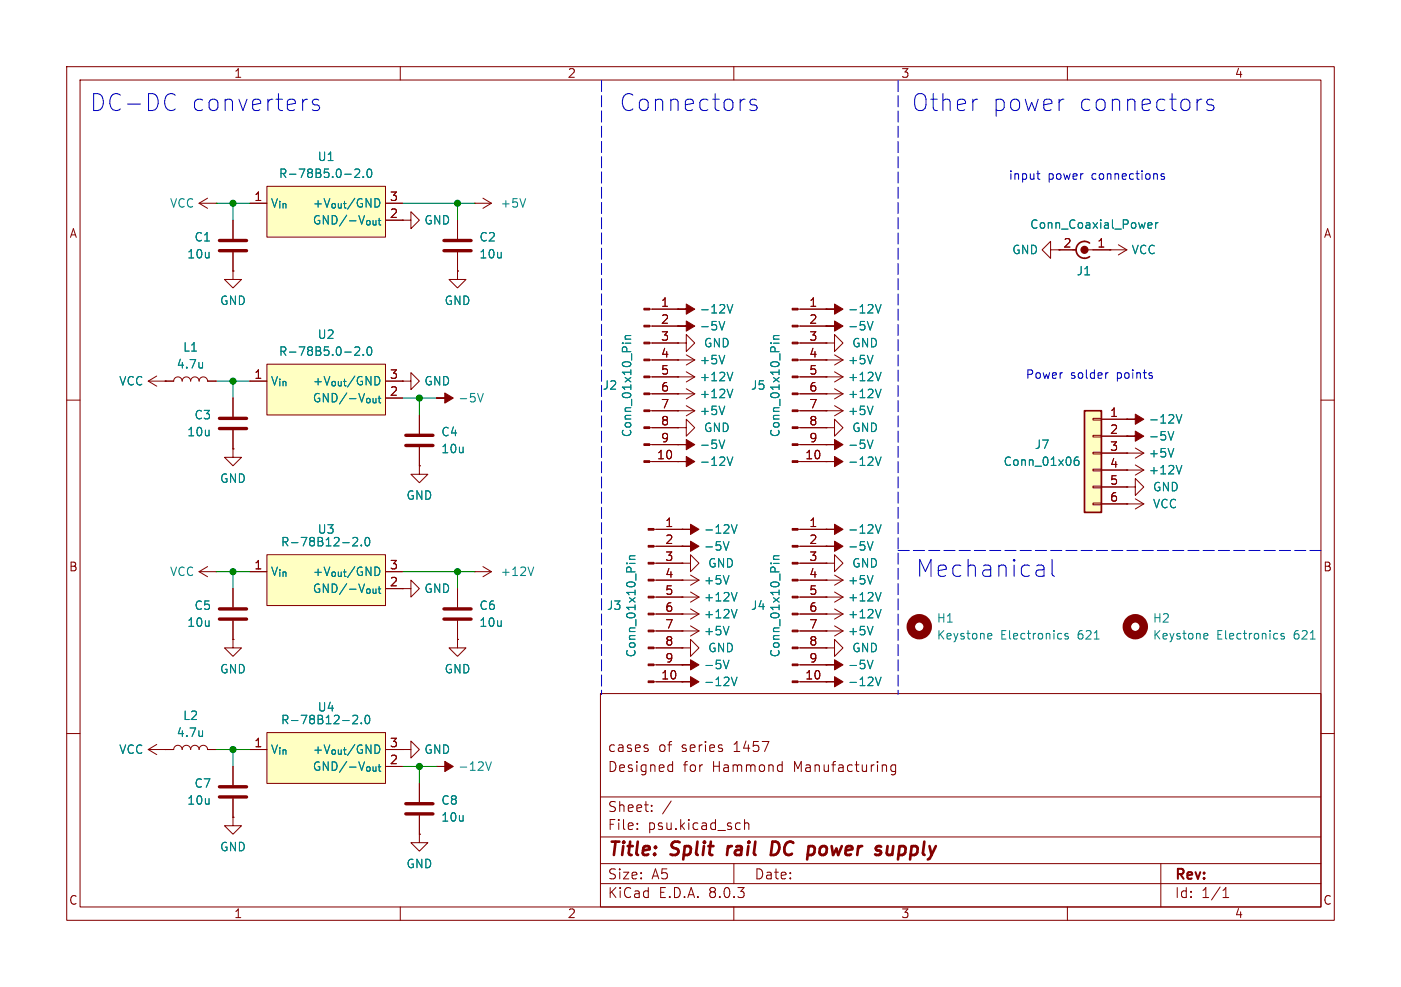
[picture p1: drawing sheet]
<svg xmlns="http://www.w3.org/2000/svg" width="210mm" height="148mm" viewBox="0 0 210 148" stroke-linecap="round" stroke-linejoin="round" font-family="sans-serif">
<g fill="none" stroke="#840000" stroke-width=".15">
<path d="M10 10h190v128h-190zM12 12h186v124h-186zM60 10v2M110 10v2M160 10v2M68.6 33v2.8M68.6 37.8v2.8M71.1 30.5h.1M71.1 30.5h2.6M72.4 29.7l1.3 .8M73.7 30.5l-1.3 .7M10 60h2"/>
<path d="M34.9 40.6v1.3h1.3l-1.3 1.3-1.2-1.3h1.2M34.9 40.6h.1M198 60h2M101.6 66.7h.1M101.6 64.1h1.3v-1.2l1.2 1.2-1.2 1.3v-1.3M101.6 64.1h.1M101.6 69.2h.1M101.6 61.6h.1M101.6 61.6h2.5M102.2 79.4h.1M102.9 60.8l1.2 .8M104.1 61.6l-1.2 .8"/>
<path d="M119.6 79.4h4.2M123.8 66.7h.1M123.8 79.4h.1M168.9 70.5h.1M168.9 73h1.3v-1.2l1.2 1.2-1.2 1.3v-1.3M168.9 73h.1M168.9 67.9h.1M168.9 65.4h.1M168.9 62.9h.1M168.9 75.6h.1M168.9 70.5h2.5M168.9 67.9h2.5"/>
<path d="M168.9 75.6h2.5M170.2 69.7l1.2 .8M170.2 67.2l1.2 .7M170.2 74.8l1.2 .8M171.4 70.5l-1.2 .7M171.4 67.9l-1.2 .8M171.4 75.6l-1.2 .7M102.2 97.2h1.3v-1.3l1.3 1.3-1.3 1.2v-1.2M102.2 97.2h.1M102.2 99.7h.1M102.2 94.6h.1M102.2 92.1h.1"/>
<path d="M102.2 87h.1M102.2 89.5h.1M102.2 84.5h1.3v-1.3l1.3 1.3-1.3 1.2v-1.2M102.2 84.5h.1M102.2 81.9h.1M102.2 89.5h2.6M102.2 87h2.6M102.2 94.6h2.6M102.2 92.1h2.6M103.5 93.9l1.3 .7M103.5 91.3l1.3 .8M103.5 86.2l1.3 .8"/>
<path d="M103.5 88.8l1.3 .7M104.8 94.6l-1.3 .8M104.8 92.1l-1.3 .7M104.8 87l-1.3 .8M104.8 89.5l-1.3 .8M119.6 89.5h6.8M119.6 87h6.8M119.6 94.6h6.8M119.6 99.7h4.2M119.6 97.2h4.2M119.6 92.1h6.8M119.6 84.5h4.2"/>
<path d="M119.6 81.9h4.2M123.8 89.5h.1M123.8 81.9h.1M123.8 84.5h1.3v-1.3l1.3 1.3-1.3 1.2v-1.2M123.8 84.5h.1M123.8 87h.1M123.8 92.1h.1M123.8 94.6h.1M123.8 97.2h1.3v-1.3l1.3 1.3-1.3 1.2v-1.2M123.8 97.2h.1M123.8 99.7h.1M125.1 88.8l1.3 .7"/>
<path d="M125.1 86.2l1.3 .8M125.1 91.3l1.3 .8M125.1 93.9l1.3 .7M126.4 89.5l-1.3 .8M126.4 87l-1.3 .8M126.4 92.1l-1.3 .7M126.4 94.6l-1.3 .8M10 110h2M90 104h108v32h-108zM90 119.5h108M97.1 112.3v.3M100.4 114.7l.4 .1"/>
<path d="M100.8 114.2v1.5M100.8 115.6l-.4 .1M102.2 102.2h.1M116.8 114.7l.4 .1M117.2 115.6l-.4 .1M117.2 114.2v1.5M119.6 102.2h4.2M123.8 102.2h.1M134.2 114.8l-.4-.1-.3 .3v.4l.2 .2h.5M134.2 114.7v1.2a.41 .41 0 0 1-.6 .2M198 110h2M60 136v2"/>
<path d="M90 132.5h108M90 129.5h108M90 125.5h108M95.5 124.2v.2M95.5 123.5v.1M97.7 121.5v.2M97.7 120.8v.1M100.6 120.1l-1.3 1.9M110 136v2M110 129.5v3M110.8 123.4l.2 .1M111 124.3l-.2 .1"/>
<path d="M111.6 122.9v1.5M111.6 123.5a.37 .37 0 0 1 .7 .1v.8M160 136v2M174 129.5v6.5M183.3 134.6h.9M183.3 133.5l.5-.4v1.5"/>
</g>
<path d="M109.1 126.9l-.1 1.3M116.5 126.3l-.7-.1-.3 2h.5l.5-.3M133 126.9l-.1 1M133.8 128a.57 .57 0 0 1-.8 .1" fill="none" stroke="#840000" stroke-width=".4"/>
<g fill="none" stroke="#008484" stroke-width=".15">
<path d="M78.8 29.8l-.4 1.3M107.8 66l.4 1.3 .4-1.3M108.6 60.9l-.4 1.3M109 68.5l.4 1.3 .4-1.3M109.6 78.7l.5 1.3 .4-1.3M130 66l.4 1.3 .5-1.3M131.2 78.7l.4 1.3 .5-1.3M175.1 64.7l.4 1.3 .4-1.3M175.9 67.3l-.4 1.2M176.3 62.2l.4 1.2 .5-1.2M177.2 69.8l-.5 1.3M108.4 99l.4 1.3 .5-1.3"/>
<path d="M108.4 81.2l.4 1.3 .5-1.3M109.3 93.9l-.5 1.3M109.3 86.3l-.5 1.3M110.5 91.4l-.4 1.3M110.5 88.8l-.4 1.3M115.5 84.5h.1M115.9 84.5h.9M115.9 83.9h.9M116.8 83.3l-.8 .1-.1 .3 .2 .2M130 81.2l.4 1.3 .5-1.3M130 99l.4 1.3 .5-1.3M130.9 86.3l-.5 1.3"/>
<path d="M130.9 93.9l-.5 1.3M132.1 88.8l-.5 1.3M132.1 91.4l-.5 1.3M148.2 95h.4l.1 .3-.6 .1M148.6 95.8h-.4M160.1 95h-.3l-.2 .2 .1 .1 .4 .2v.3h-.5M180.6 95h.4l.1 .3-.6 .1M181 95.8h-.4M192.5 95h-.3l-.2 .2 .1 .1 .4 .2v.3h-.5M109.6 101.5l.5 1.3 .4-1.3M131.2 101.5l.4 1.3 .5-1.3"/>
</g>
<g fill="#840000" stroke="#840000" stroke-width=".15">
<path d="M123.8 81.9h1.3v-.7l1.3 .7-1.3 .8v-.8z"/>
<path d="M123.8 66.7h1.3v-.8l1.3 .8-1.3 .7v-.7z"/>
<path d="M102.2 99.7h1.3v-.8l1.3 .8-1.3 .8v-.8z"/>
<path d="M102.2 102.2h1.3v-.7l1.3 .7-1.3 .8v-.8z"/>
<path d="M123.8 79.4h1.3v-.8l1.3 .8-1.3 .7v-.7z"/>
<path d="M118.7 102.1h.9v.3h-.9z"/>
<path d="M118.7 99.6h.9v.2h-.9z"/>
<path d="M118.7 97h.9v.3h-.9z"/>
<path d="M118.7 94.5h.9v.2h-.9z"/>
<path d="M118.7 91.9h.9v.3h-.9z"/>
<path d="M118.7 89.4h.9v.3h-.9z"/>
<path d="M118.7 86.9h.9v.2h-.9z"/>
<path d="M118.7 84.3h.9v.3h-.9z"/>
<path d="M118.7 81.8h.9v.2h-.9z"/>
<path d="M118.7 79.2h.9v.3h-.9z"/>
<path d="M102.2 79.4h1.3v-.8l1.3 .8-1.3 .7v-.7z"/>
<path d="M102.2 81.9h1.3v-.7l1.3 .7-1.3 .8v-.8z"/>
<path d="M101.6 66.7h1.3v-.8l1.2 .8-1.2 .7v-.7z"/>
<path d="M101.6 69.2h1.3v-.7l1.2 .7-1.2 .8v-.8z"/>
<path d="M123.8 102.2h1.3v-.7l1.3 .7-1.3 .8v-.8z"/>
<path d="M123.8 99.7h1.3v-.8l1.3 .8-1.3 .8v-.8z"/>
<path d="M168.9 65.4h1.3v-.8l1.2 .8-1.2 .8v-.8z"/>
<path d="M168.9 62.9h1.3v-.8l1.2 .8-1.2 .7v-.7z"/>
</g>
<g fill="none" stroke="#840000" stroke-width="1.3">
<circle cx="137.8" cy="94" r="1.27"/>
<circle cx="170.2" cy="94" r="1.27"/>
</g>
<path d="M66.5 37.6h4.1M66.5 36.1h4.1" fill="none" stroke="#840000" stroke-width=".51"/>
<path d="M40 27.9h17.8v7.7h-17.8z" fill="#ffffc2"/>
<path d="M34.9 33v2.8M34.9 37.8v2.8M37.5 30.5h2.5M40 27.9h17.8v7.7h-17.8zM57.8 30.5h2.5M57.8 33h2.5M158.7 37.5h2.6M162.6 37.5h3.8" fill="none" stroke="#840000" stroke-width=".15"/>
<path d="M53.2 25.5l.5-.2 .2 .2v.2l-.8 .9h.8M54.5 26.5v.1M55.2 25.4l.1-.1a.68 .68 0 0 1 .4 .7 .68 .68 0 0 1-.4 .6 .84 .84 0 0 1-.1-1.2zM172.1 33.8l.6-.1-.1-.3h-.3l-.2 .2v.6h.5M173.2 33.4v.8M173.6 33.4h-.3l-.1 .2" fill="none" stroke="#008484" stroke-width=".15"/>
<path d="M32.9 37.6h4.1M32.9 36.1h4.1" fill="none" stroke="#840000" stroke-width=".51"/>
<path d="M163.3 36.4a1.26 1.26 0 0 0-1.9 .7 1.26 1.26 0 0 0 1.2 1.6M163.3 38.5l-.7 .2" fill="none" stroke="#840000" stroke-width=".25"/>
<circle cx="162.6" cy="37.5" r=".51" fill="#840000" stroke="#840000" stroke-width=".2"/>
<path d="M40 54.6h17.8v7.6h-17.8z" fill="#ffffc2"/>
<g fill="none" stroke="#840000" stroke-width=".15">
<path d="M29.8 30.5l1.3 .7M29.8 30.5h2.6M31.1 29.7l-1.3 .8M32.4 30.5h.1M60.3 33h1.3v-1.2l1.3 1.2-1.3 1.3v-1.3M60.3 33h.1M157.5 37.5v-1.3l-1.3 1.3 1.3 1.2v-1.2h1.2M166.4 37.5h.1M166.4 37.5h2.5M167.6 36.7l1.3 .8M168.9 37.5l-1.3 .7M22.2 57.2h3.8a.64 .64 0 0 1 .7-.7 .64 .64 0 0 1 .6 .7 .64 .64 0 0 1 .6-.7 .64 .64 0 0 1 .7 .7 .64 .64 0 0 1 .6-.7 .64 .64 0 0 1 .6 .7 .64 .64 0 0 1 .7-.7 .64 .64 0 0 1 .6 .7h1.3"/>
<path d="M22.2 57.2l1.3 .7M23.5 56.4l-1.3 .8M24.8 57.2h.1M37.5 57.2h2.5M40 54.6h17.8v7.6h-17.8zM57.8 57.2h2.5M57.8 59.7h2.5M60.3 57.2h1.3v-1.3l1.3 1.3-1.3 1.2v-1.2M60.3 57.2h.1M65.4 59.7h.1M68.6 40.6v1.3h1.2l-1.2 1.3-1.3-1.3h1.3M68.6 40.6h.1"/>
<path d="M101.6 51.4h1.3v-1.2l1.2 1.2-1.2 1.3v-1.3M101.6 51.4h.1M101.6 48.9h.1M101.6 56.5h.1M101.6 59.1h.1M101.6 54h.1M101.6 59.1h2.5M101.6 56.5h2.5M101.6 54h2.5M102.9 55.8l1.2 .7M102.9 58.3l1.2 .8M102.9 53.2l1.2 .8"/>
<path d="M104.1 56.5l-1.2 .8M104.1 59.1l-1.2 .7M104.1 54l-1.2 .7M123.8 59.1h.1M123.8 56.5h.1M123.8 59.1h2.6M123.8 56.5h2.6M125.1 58.3l1.3 .8M125.1 55.8l1.3 .7M126.4 59.1l-1.3 .7M126.4 56.5l-1.3 .8M62.9 69.9v1.2h1.2l-1.2 1.3-1.3-1.3h1.3"/>
<path d="M62.9 69.9h.1M62.9 62.2v2.8M62.9 67.1v2.8M123.8 61.6h.1M123.8 64.1h1.3v-1.2l1.3 1.2-1.3 1.3v-1.3M123.8 64.1h.1M123.8 61.6h2.6M125.1 60.8l1.3 .8M126.4 61.6l-1.3 .8"/>
</g>
<g fill="none" stroke="#008484" stroke-width=".15">
<path d="M30.4 54.3v.9M30.4 55.1h-.1M53.2 52.1l.5-.1 .2 .1v.3l-.8 .9h.8M54.5 53.2v.1M55.2 52.1l.1-.1a.68 .68 0 0 1 .4 .6 .68 .68 0 0 1-.4 .7 .84 .84 0 0 1-.1-1.2zM71.6 59l.4 1.3 .4-1.3M107.8 48.2l.4 1.3 .4-1.3M108.6 53.3l-.4 1.3M109.8 55.8l-.4 1.3M109.8 58.4l-.4 1.2M132.1 58.4l-.5 1.2M132.1 55.8l-.5 1.3"/>
<path d="M130.9 60.9l-.5 1.3"/>
</g>
<g fill="#840000" stroke="#840000" stroke-width=".15">
<path d="M101.6 48.9h1.3v-.8l1.2 .8-1.2 .8v-.8z"/>
<path d="M65.4 59.7h1.3v-.8l1.2 .8-1.2 .8v-.8z"/>
</g>
<path d="M60.8 66.8h4.1M60.8 65.3h4.1" fill="none" stroke="#840000" stroke-width=".51"/>
<path d="M162.6 61.6h2.5v15.2h-2.5z" fill="#ffffc2"/>
<g fill="none" stroke="#840000" stroke-width=".15">
<path d="M34.9 59.7v2.8M97.4 59.1h4.2M97.4 56.5h4.2M97.4 54h4.2M97.4 51.4h4.2M97.4 48.9h4.2M97.4 46.4h4.2M119.6 59.1h4.2M119.6 56.5h4.2M119.6 54h6.8M119.6 51.4h4.2M119.6 48.9h4.2"/>
<path d="M119.6 46.4h4.2M123.8 54h.1M123.8 51.4h1.3v-1.2l1.3 1.2-1.3 1.3v-1.3M123.8 51.4h.1M125.1 53.2l1.3 .8M126.4 54l-1.3 .7M34.9 67.3v1.3h1.3l-1.3 1.3-1.2-1.3h1.2M34.9 67.3h.1M34.9 64.5v2.8M97.4 69.2h4.2M97.4 66.7h4.2M97.4 64.1h4.2"/>
<path d="M97.4 61.6h4.2M98 79.4h4.2M119.6 69.2h4.2M119.6 66.7h4.2M119.6 64.1h4.2M119.6 61.6h4.2M123.8 69.2h.1M163.8 75.4h1.3v.3h-1.3zM163.8 72.9h1.3v.3h-1.3zM163.8 70.4h1.3v.2h-1.3zM163.8 67.8h1.3v.3h-1.3zM163.8 65.3h1.3v.2h-1.3z"/>
<path d="M163.8 62.7h1.3v.3h-1.3zM165.1 62.9h3.8M165.1 65.4h3.8M165.1 67.9h3.8M165.1 70.5h3.8M165.1 73h3.8M165.1 75.6h3.8M29.8 85.7l1.3 .8M29.8 85.7h2.6M31.1 85l-1.3 .7M32.4 85.7h.1M34.9 95.9v1.3h1.3l-1.3 1.2-1.2-1.2h1.2"/>
<path d="M34.9 95.9h.1M34.9 88.3v2.8M34.9 93.1v2.8M98 99.7h4.2M98 97.2h4.2M98 94.6h4.2M98 92.1h4.2M98 89.5h4.2M98 87h4.2M98 84.5h4.2M98 81.9h4.2M22.2 112.4h3.8a.64 .64 0 0 1 .7-.6 .64 .64 0 0 1 .6 .6 .64 .64 0 0 1 .6-.6 .64 .64 0 0 1 .7 .6 .64 .64 0 0 1 .6-.6 .64 .64 0 0 1 .6 .6 .64 .64 0 0 1 .7-.6 .64 .64 0 0 1 .6 .6h1.3"/>
<path d="M22.2 112.4l1.3 .8M23.5 111.6l-1.3 .8M24.8 112.4h.1M34.9 114.9v2.8M34.9 119.8v2.8M60.3 112.4h1.3v-1.3l1.3 1.3-1.3 1.3v-1.3M60.3 112.4h.1M62.9 117.5v2.8M65.4 114.9h.1M98 102.2h4.2M34.9 122.6v1.2h1.3l-1.3 1.3-1.2-1.3h1.2M34.9 122.6h.1"/>
<path d="M62.9 125.1v1.3h1.2l-1.2 1.2-1.3-1.2h1.3M62.9 125.1h.1M62.9 122.3v2.8"/>
</g>
<path d="M162.6 61.6h2.5v15.2h-2.5z" fill="none" stroke="#840000" stroke-width=".25"/>
<g fill="none" stroke="#008484" stroke-width=".15">
<path d="M93.3 51.5h.1M93.7 51.5h.9M93.7 50.9h.9M94.6 50.3l-.8 .1-.1 .3 .1 .2M115.5 51.5h.1M115.9 51.5h.9M115.9 50.9h.9M116.8 50.3l-.8 .1-.1 .3 .2 .2M130.9 53.3l-.5 1.3M131.2 68.5l.4 1.3 .5-1.3M161.6 68.5a.5 .5 0 0 0-.6 .6v.5l.1 .1 .4 .1 .2-.1v-.4l-.1-.2-.3-.1-.3 .3M93.9 84.5h.1"/>
<path d="M94.3 84.5h.9M94.3 83.9h.9M95.2 83.3l-.8 .1-.1 .3 .2 .2M30.4 109.6v.8M30.4 110.3l-.1 .1M72.8 114.2l.4 1.3 .5-1.3"/>
</g>
<g fill="#840000" stroke="#840000" stroke-width=".15">
<path d="M65.4 114.9h1.3v-.7l1.2 .7-1.2 .8v-.8z"/>
<path d="M96.5 69.1h.9v.2h-.9z"/>
<path d="M96.5 66.5h.9v.3h-.9z"/>
<path d="M96.5 64h.9v.3h-.9z"/>
<path d="M96.5 61.5h.9v.2h-.9z"/>
<path d="M96.5 58.9h.9v.3h-.9z"/>
<path d="M96.5 56.4h.9v.2h-.9z"/>
<path d="M96.5 53.8h.9v.3h-.9z"/>
<path d="M96.5 51.3h.9v.3h-.9z"/>
<path d="M96.5 48.8h.9v.2h-.9z"/>
<path d="M96.5 46.2h.9v.3h-.9z"/>
<path d="M97.2 102.1h.8v.3h-.8z"/>
<path d="M97.2 99.6h.8v.2h-.8z"/>
<path d="M97.2 97h.8v.3h-.8z"/>
<path d="M97.2 94.5h.8v.2h-.8z"/>
<path d="M97.2 91.9h.8v.3h-.8z"/>
<path d="M97.2 89.4h.8v.3h-.8z"/>
<path d="M97.2 86.9h.8v.2h-.8z"/>
<path d="M97.2 84.3h.8v.3h-.8z"/>
<path d="M97.2 81.8h.8v.2h-.8z"/>
<path d="M97.2 79.2h.8v.3h-.8z"/>
<path d="M118.7 69.1h.9v.2h-.9z"/>
<path d="M118.7 66.5h.9v.3h-.9z"/>
<path d="M118.7 64h.9v.3h-.9z"/>
<path d="M118.7 61.5h.9v.2h-.9z"/>
<path d="M118.7 58.9h.9v.3h-.9z"/>
<path d="M118.7 56.4h.9v.2h-.9z"/>
<path d="M118.7 53.8h.9v.3h-.9z"/>
<path d="M118.7 51.3h.9v.3h-.9z"/>
<path d="M118.7 48.8h.9v.2h-.9z"/>
<path d="M118.7 46.2h.9v.3h-.9z"/>
<path d="M123.8 69.2h1.3v-.7l1.3 .7-1.3 .8v-.8z"/>
</g>
<path d="M32.9 64.3h4.1M32.9 62.7h4.1M32.9 92.8h4.1M32.9 91.3h4.1M32.9 119.5h4.1M32.9 118h4.1M60.8 122h4.1M60.8 120.5h4.1" fill="none" stroke="#840000" stroke-width=".51"/>
<path d="M40 83.2h17.8v7.6h-17.8z" fill="#ffffc2"/>
<g fill="none" stroke="#840000" stroke-width=".15">
<path d="M101.6 46.4h.1M123.8 46.4h.1M123.8 48.9h.1M37.5 85.7h2.5M40 83.2h17.8v7.6h-17.8zM57.8 85.7h2.5M57.8 88.3h2.5M60.3 88.3h1.3v-1.3l1.3 1.3-1.3 1.2v-1.2M60.3 88.3h.1M68.6 95.9v1.3h1.2l-1.2 1.2-1.3-1.2h1.3M68.6 95.9h.1M68.6 88.3v2.8"/>
<path d="M68.6 93.1v2.8M71.1 85.7h.1M71.1 85.7h2.6M72.4 85l1.3 .7M73.7 85.7l-1.3 .8"/>
</g>
<path d="M109 45.7l.4 1.2 .4-1.2M130 48.2l.4 1.3 .5-1.3M131.2 45.7l.4 1.2 .5-1.2M52.9 80.7l.5-.1 .2 .1v.3l-.8 .9h.8M54.2 81.7v.2M54.9 80.7l.1-.1a.69 .69 0 0 1 .5 .5 .69 .69 0 0 1-.3 .7l-.1 .1a.69 .69 0 0 1-.5-.6 .69 .69 0 0 1 .3-.6zM80 85l-.4 1.3" fill="none" stroke="#008484" stroke-width=".15"/>
<g fill="#840000" stroke="#840000" stroke-width=".15">
<path d="M123.8 46.4h1.3v-.8l1.3 .8-1.3 .7v-.7z"/>
<path d="M123.8 48.9h1.3v-.8l1.3 .8-1.3 .8v-.8z"/>
<path d="M101.6 46.4h1.3v-.8l1.2 .8-1.2 .7v-.7z"/>
</g>
<path d="M66.5 92.8h4.1M66.5 91.3h4.1" fill="none" stroke="#840000" stroke-width=".51"/>
<path d="M40 109.9h17.8v7.6h-17.8z" fill="#ffffc2"/>
<g fill="none" stroke="#840000" stroke-width=".15">
<path d="M34.9 33v2.8M34.9 37.8v2.8M37.5 30.5h2.5M57.8 30.5h2.5M57.8 33h2.5M60.3 33h.1M68.6 33v2.8M68.6 37.8v2.8M158.7 37.5h2.6M163.8 37.5h2.6M166.4 37.5h.1M24.8 57.2h.1"/>
<path d="M24.8 57.2h1.2M31.1 57.2h1.3M34.9 40.6h.1M34.9 59.7v2.8M37.5 57.2h2.5M57.8 57.2h2.5M57.8 59.7h2.5M60.3 57.2h.1M68.6 40.6h.1M97.8 46.4h3.8M97.8 48.9h3.8M97.8 51.4h3.8"/>
<path d="M97.8 54h3.8M97.8 56.5h3.8M97.8 59.1h3.8M101.6 46.4h.1M101.6 54h.1M101.6 59.1h.1M101.6 56.5h.1M101.6 48.9h.1M101.6 51.4h.1M120 46.4h3.8M120 48.9h3.8M120 51.4h3.8"/>
<path d="M120 54h3.8M120 56.5h3.8M120 59.1h3.8M123.8 48.9h.1M123.8 46.4h.1M123.8 51.4h.1M123.8 54h.1M123.8 56.5h.1M123.8 59.1h.1M34.9 67.3h.1M34.9 64.5v2.8M62.9 69.9h.1"/>
<path d="M62.9 62.2v2.8M62.9 67.1v2.8M97.8 69.2h3.8M97.8 61.6h3.8M97.8 64.1h3.8M97.8 66.7h3.8M98.4 79.4h3.8M101.6 66.7h.1M101.6 64.1h.1M101.6 69.2h.1M101.6 61.6h.1M102.2 79.4h.1"/>
<path d="M120 79.4h3.8M120 69.2h3.8M120 61.6h3.8M120 64.1h3.8M120 66.7h3.8M123.8 66.7h.1M123.8 79.4h.1M123.8 69.2h.1M123.8 64.1h.1M123.8 61.6h.1M165.1 62.9h3.8M165.1 65.4h3.8"/>
<path d="M165.1 67.9h3.8M165.1 70.5h3.8M165.1 73h3.8M165.1 75.6h3.8M168.9 70.5h.1M168.9 73h.1M168.9 75.6h.1M168.9 62.9h.1M168.9 65.4h.1M168.9 67.9h.1M34.9 95.9h.1M34.9 88.3v2.8"/>
<path d="M34.9 93.1v2.8M37.5 85.7h2.5M57.8 85.7h2.5M57.8 88.3h2.5M60.3 88.3h.1M68.6 95.9h.1M68.6 88.3v2.8M68.6 93.1v2.8M98.4 81.9h3.8M98.4 84.5h3.8M98.4 87h3.8M98.4 89.5h3.8"/>
<path d="M98.4 92.1h3.8M98.4 94.6h3.8M98.4 97.2h3.8M98.4 99.7h3.8M102.2 97.2h.1M102.2 99.7h.1M102.2 94.6h.1M102.2 92.1h.1M102.2 87h.1M102.2 89.5h.1M102.2 84.5h.1M102.2 81.9h.1"/>
<path d="M120 81.9h3.8M120 84.5h3.8M120 87h3.8M120 89.5h3.8M120 92.1h3.8M120 94.6h3.8M120 97.2h3.8M120 99.7h3.8M123.8 89.5h.1M123.8 81.9h.1M123.8 84.5h.1M123.8 87h.1"/>
<path d="M123.8 92.1h.1M123.8 94.6h.1M123.8 97.2h.1M123.8 99.7h.1M24.8 112.4h.1M24.8 112.4h1.2M31.1 112.4h1.3M34.9 114.9v2.8M34.9 119.8v2.8M37.5 112.4h2.5M40 109.9h17.8v7.6h-17.8zM57.8 112.4h2.5"/>
<path d="M57.8 114.9h2.5M60.3 112.4h.1M62.9 117.5v2.8M98.4 102.2h3.8M102.2 102.2h.1M120 102.2h3.8M123.8 102.2h.1M34.9 122.6h.1M62.9 125.1h.1M62.9 122.3v2.8"/>
</g>
<g fill="none" stroke="#008484" stroke-width=".15">
<path d="M53.2 25.5l.5-.2 .2 .2v.2l-.8 .9h.8M54.5 26.5v.1M55.2 25.4l.1-.1a.68 .68 0 0 1 .4 .7 .68 .68 0 0 1-.4 .6 .84 .84 0 0 1-.1-1.2zM172.1 33.8l.6-.1-.1-.3h-.3l-.2 .2v.6h.5M173.2 33.4v.8M173.6 33.4h-.3l-.1 .2M30.4 54.3v.9M30.4 55.1h-.1M53.2 52.1l.5-.1 .2 .1v.3l-.8 .9h.8M54.5 53.2v.1M55.2 52.1l.1-.1a.68 .68 0 0 1 .4 .6 .68 .68 0 0 1-.4 .7 .84 .84 0 0 1-.1-1.2zM93.3 51.5h.1"/>
<path d="M93.7 51.5h.9M93.7 50.9h.9M94.6 50.3l-.8 .1-.1 .3 .1 .2M107.8 48.2l.4 1.3 .4-1.3M108.6 53.3l-.4 1.3M109 45.7l.4 1.2 .4-1.2M109.8 58.4l-.4 1.2M109.8 55.8l-.4 1.3M115.5 51.5h.1M115.9 51.5h.9M115.9 50.9h.9M116.8 50.3l-.8 .1-.1 .3 .2 .2"/>
<path d="M130 48.2l.4 1.3 .5-1.3M130.9 53.3l-.5 1.3M131.2 45.7l.4 1.2 .5-1.2M132.1 55.8l-.5 1.3M132.1 58.4l-.5 1.2M107.8 66l.4 1.3 .4-1.3M108.6 60.9l-.4 1.3M109 68.5l.4 1.3 .4-1.3M109.6 78.7l.5 1.3 .4-1.3M130 66l.4 1.3 .5-1.3M130.9 60.9l-.5 1.3M131.2 78.7l.4 1.3 .5-1.3"/>
<path d="M131.2 68.5l.4 1.3 .5-1.3M161.6 68.5a.5 .5 0 0 0-.6 .6v.5l.1 .1 .4 .1 .2-.1v-.4l-.1-.2-.3-.1-.3 .3M175.1 64.7l.4 1.3 .4-1.3M175.9 67.3l-.4 1.2M176.3 62.2l.4 1.2 .5-1.2M177.2 69.8l-.5 1.3M52.9 80.7l.5-.1 .2 .1v.3l-.8 .9h.8M54.2 81.7v.2M54.9 80.7l.1-.1a.69 .69 0 0 1 .5 .5 .69 .69 0 0 1-.3 .7l-.1 .1a.69 .69 0 0 1-.5-.6 .69 .69 0 0 1 .3-.6zM93.9 84.5h.1M94.3 84.5h.9M94.3 83.9h.9"/>
<path d="M95.2 83.3l-.8 .1-.1 .3 .2 .2M108.4 99l.4 1.3 .5-1.3M108.4 81.2l.4 1.3 .5-1.3M109.3 93.9l-.5 1.3M109.3 86.3l-.5 1.3M110.5 91.4l-.4 1.3M110.5 88.8l-.4 1.3M115.5 84.5h.1M115.9 84.5h.9M115.9 83.9h.9M116.8 83.3l-.8 .1-.1 .3 .2 .2M130 81.2l.4 1.3 .5-1.3"/>
<path d="M130 99l.4 1.3 .5-1.3M130.9 86.3l-.5 1.3M130.9 93.9l-.5 1.3M132.1 88.8l-.5 1.3M132.1 91.4l-.5 1.3M30.4 109.6v.8M30.4 110.3l-.1 .1M52.9 107.4l.5-.1 .2 .1v.2l-.8 .9h.8M54.2 108.4v.1M54.9 107.3h.1a.69 .69 0 0 1 .5 .5 .69 .69 0 0 1-.3 .7h-.1a.69 .69 0 0 1-.5-.5 .69 .69 0 0 1 .3-.7zM109.6 101.5l.5 1.3 .4-1.3M131.2 101.5l.4 1.3 .5-1.3"/>
</g>
<g fill="none" stroke="#0000c2" stroke-width=".15">
<path d="M25.8 14l.5 .3M26.3 16.3l-.5 .3M47.8 15l-.6-.1-.3 .1-.1 .2 .1 .4 .9 .3 .1 .2-.1 .4-.3 .1h-.4l-.3-.1M113.4 15l-.6-.1-.3 .1-.1 .2 .1 .4 .9 .3 .1 .2-.1 .4-.3 .1h-.5l-.2-.1M159.2 14.9h.3M180.2 14.9l-.5 .1M181.9 15l-.6-.1-.3 .1-.1 .2 .1 .4 .9 .3 .1 .2-.1 .4-.3 .1h-.5l-.2-.1M155.4 26h.5M155.6 25.6v1.1l.3 .2M174.5 26.1l-.3-.1-.2 .2 .1 .2 .4 .1v.3h-.5M166.1 55.9l-.2 .1M155.6 84.7h.5l.3 .2 .1 .2v1.3"/>
<path d="M156.5 86.3l-.3 .1h-.6M156.5 85.3l-.3 .2h-.6M157.7 83.9v2.2l.1 .2 .3 .1"/>
</g>
<path d="M90.2 12.1v92M134.6 12.1v92M134.6 82.6h63.5" fill="none" stroke="#0000c2" stroke-width=".15" stroke-dasharray="1.7 .6"/>
<g fill="none" stroke="#008400" stroke-width=".15">
<path d="M32.4 30.5h5.1M34.9 30.5v2.5M60.3 30.5h10.8M68.6 30.5v2.5M32.4 57.2h5.1M34.9 57.2v2.5M60.3 59.7h5.1M62.9 59.7v2.5M32.4 85.7h5.1M34.9 85.7v2.6M60.3 85.7h10.8M68.6 85.7v2.6"/>
<path d="M32.4 112.4h5.1M34.9 112.4v2.5M60.3 114.9h5.1M62.9 114.9v2.6"/>
</g>
<g fill="#008400" stroke="#008400" stroke-width=".15">
<circle cx="68.6" cy="30.5" r=".46"/>
<circle cx="34.9" cy="57.2" r=".46"/>
<circle cx="34.9" cy="30.5" r=".46"/>
<circle cx="62.9" cy="59.7" r=".46"/>
<circle cx="34.9" cy="112.4" r=".46"/>
<circle cx="34.9" cy="85.7" r=".46"/>
<circle cx="68.6" cy="85.7" r=".46"/>
<circle cx="62.9" cy="114.9" r=".46"/>
</g>
<g font-size="3.5" fill="#0000c2">
<text x="13.3" y="16.9">DC-DC</text>
<text x="28.5" y="16.9">converters</text>
<text x="92.7" y="16.9">Connectors</text>
<text x="136.5" y="16.9">Other</text>
<text x="148.6" y="16.9">power</text>
<text x="161.5" y="16.9">connectors</text>
<text x="137.2" y="86.7">Mechanical</text>
</g>
<g font-size="2.8" fill="#840000">
<text x="91" y="128.9">Title:</text>
<text x="100.7" y="128.9">Split</text>
<text x="109.8" y="128.9">rail</text>
<text x="117.2" y="128.9">DC</text>
<text x="123.5" y="128.9">power</text>
<text x="134.5" y="128.9">supply</text>
</g>
<g font-size="2.1" fill="#840000">
<text x="91" y="113">cases</text>
<text x="98.7" y="113">of</text>
<text x="102.2" y="113">series</text>
<text x="110.1" y="113">1457</text>
<text x="91" y="116">Designed</text>
<text x="102.4" y="116">for</text>
<text x="106.8" y="116">Hammond</text>
<text x="119.1" y="116">Manufacturing</text>
<text x="91" y="124.7">File:</text>
<text x="91" y="122">Sheet:</text>
<text x="97.1" y="124.7">psu.kicad_sch</text>
<text x="91" y="134.9">KiCad</text>
<text x="91" y="132.1">Size:</text>
<text x="97.7" y="132.1">A5</text>
<text x="98.7" y="134.9">E.D.A.</text>
<text x="106.3" y="134.9">8.0.3</text>
<text x="113" y="132.1">Date:</text>
<text x="176" y="132.3">Rev:</text>
<text x="176" y="134.9">Id:</text>
<text x="180.1" y="134.9">1/1</text>
</g>
<g font-size="1.8" fill="#840000">
<text x="35" y="11.9">1</text>
<text x="85" y="11.9">2</text>
<text x="135" y="11.9">3</text>
<text x="185" y="11.9">4</text>
<text x="10.3" y="35.9">A</text>
<text x="38" y="30.2">1</text>
<text x="58.3" y="32.8">2</text>
<text x="58.3" y="30.2">3</text>
<text x="198.4" y="35.9">A</text>
<text x="159.3" y="37.2">2</text>
<text x="164.4" y="37.2">1</text>
<text x="99" y="46.1">1</text>
<text x="121.2" y="46.1">1</text>
<text x="99" y="48.6">2</text>
<text x="99" y="51.2">3</text>
<text x="99" y="53.7">4</text>
<text x="121.2" y="48.6">2</text>
<text x="121.2" y="51.2">3</text>
<text x="121.2" y="53.7">4</text>
<text x="38" y="56.9">1</text>
<text x="58.3" y="59.4">2</text>
<text x="58.3" y="56.9">3</text>
<text x="99" y="56.3">5</text>
<text x="99" y="58.8">6</text>
<text x="121.2" y="56.3">5</text>
<text x="121.2" y="58.8">6</text>
<text x="99" y="61.3">7</text>
<text x="99" y="63.9">8</text>
<text x="121.2" y="61.3">7</text>
<text x="121.2" y="63.9">8</text>
<text x="166.3" y="62.6">1</text>
<text x="166.3" y="65.2">2</text>
<text x="98.4" y="69">10</text>
<text x="99" y="66.4">9</text>
<text x="120.6" y="69">10</text>
<text x="121.2" y="66.4">9</text>
<text x="166.3" y="67.7">3</text>
<text x="166.3" y="70.2">4</text>
<text x="166.3" y="72.8">5</text>
<text x="166.3" y="75.3">6</text>
<text x="99.6" y="79.1">1</text>
<text x="99.6" y="81.7">2</text>
<text x="121.2" y="79.1">1</text>
<text x="121.2" y="81.7">2</text>
<text x="10.3" y="85.9">B</text>
<text x="38" y="85.5">1</text>
<text x="58.3" y="88">2</text>
<text x="58.3" y="85.5">3</text>
<text x="99.6" y="84.2">3</text>
<text x="99.6" y="86.7">4</text>
<text x="99.6" y="89.3">5</text>
<text x="121.2" y="84.2">3</text>
<text x="121.2" y="86.7">4</text>
<text x="121.2" y="89.3">5</text>
<text x="198.3" y="85.9">B</text>
<text x="99.6" y="91.8">6</text>
<text x="99.6" y="94.4">7</text>
<text x="121.2" y="91.8">6</text>
<text x="121.2" y="94.4">7</text>
<text x="99" y="102">10</text>
<text x="99.6" y="96.9">8</text>
<text x="99.6" y="99.4">9</text>
<text x="120.6" y="102">10</text>
<text x="121.2" y="96.9">8</text>
<text x="121.2" y="99.4">9</text>
<text x="38" y="112.1">1</text>
<text x="58.3" y="112.1">3</text>
<text x="58.3" y="114.7">2</text>
<text x="10.3" y="135.9">C</text>
<text x="35" y="137.9">1</text>
<text x="85" y="137.9">2</text>
<text x="135" y="137.9">3</text>
<text x="185" y="137.9">4</text>
<text x="198.3" y="135.9">C</text>
</g>
<g font-size="1.8" fill="#008484">
<text x="41.7" y="26.9">R-78B5.0-2.0</text>
<text x="47.5" y="24.4">U1</text>
<text x="25.4" y="31.3">VCC</text>
<text x="40.5" y="31.3">V_{in}</text>
<text x="46.7" y="33.9">GND/-V_{out}</text>
<text x="46.8" y="31.3">+V_{out}/GND</text>
<text x="63.5" y="33.9">GND</text>
<text x="74.9" y="31.3">+5V</text>
<text x="154.3" y="34.5">Conn_Coaxial_Power</text>
<text x="28" y="39">10u</text>
<text x="29.1" y="36.4">C1</text>
<text x="71.8" y="36.4">C2</text>
<text x="71.8" y="39">10u</text>
<text x="151.6" y="38.3">GND</text>
<text x="161.3" y="41.5">J1</text>
<text x="169.5" y="38.3">VCC</text>
<text x="32.9" y="45.9">GND</text>
<text x="66.5" y="45.9">GND</text>
<text x="104.8" y="47.2">-12V</text>
<text x="127" y="47.2">-12V</text>
<text x="27.4" y="52.9">L1</text>
<text x="41.7" y="53.6">R-78B5.0-2.0</text>
<text x="47.5" y="51">U2</text>
<text x="104.8" y="49.8">-5V</text>
<text x="105.4" y="52.3">GND</text>
<text x="127" y="49.8">-5V</text>
<text x="127.6" y="52.3">GND</text>
<text x="17.8" y="58">VCC</text>
<text x="26.4" y="55.5">4.7u</text>
<text x="40.5" y="58">V_{in}</text>
<text x="46.8" y="58">+V_{out}/GND</text>
<text x="63.5" y="58">GND</text>
<text x="90.2" y="58.6">J2</text>
<text x="104.8" y="54.8">+5V</text>
<text x="104.8" y="57.4">+12V</text>
<text x="104.8" y="59.9">+12V</text>
<text x="112.5" y="58.6">J5</text>
<text x="127" y="54.8">+5V</text>
<text x="127" y="59.9">+12V</text>
<text x="127" y="57.4">+12V</text>
<text x="28" y="65.6">10u</text>
<text x="29.1" y="63.1">C3</text>
<text x="46.7" y="60.6">GND/-V_{out}</text>
<text x="66" y="65.6">C4</text>
<text x="68.6" y="60.6">-5V</text>
<text x="94.8" y="65.7" transform="rotate(-90 94.8 65.7)">Conn_01x10_Pin</text>
<text x="104.8" y="62.5">+5V</text>
<text x="105.4" y="65">GND</text>
<text x="117.1" y="65.7" transform="rotate(-90 117.1 65.7)">Conn_01x10_Pin</text>
<text x="127" y="62.5">+5V</text>
<text x="127.6" y="65">GND</text>
<text x="172.1" y="63.7">-12V</text>
<text x="66" y="68.2">10u</text>
<text x="104.8" y="67.5">-5V</text>
<text x="104.8" y="70.1">-12V</text>
<text x="127" y="67.5">-5V</text>
<text x="127" y="70.1">-12V</text>
<text x="150.3" y="70.1">Conn_01x06</text>
<text x="155" y="67.5">J7</text>
<text x="172.1" y="68.8">+5V</text>
<text x="172.1" y="66.3">-5V</text>
<text x="172.1" y="71.3">+12V</text>
<text x="32.9" y="72.6">GND</text>
<text x="60.8" y="75.2">GND</text>
<text x="172.7" y="73.9">GND</text>
<text x="172.7" y="76.4">VCC</text>
<text x="42" y="82.1">R-78B12-2.0</text>
<text x="47.5" y="80.2">U3</text>
<text x="105.4" y="82.8">-5V</text>
<text x="105.4" y="80.2">-12V</text>
<text x="127" y="82.8">-5V</text>
<text x="127" y="80.2">-12V</text>
<text x="25.4" y="86.6">VCC</text>
<text x="40.5" y="86.6">V_{in}</text>
<text x="46.7" y="89.1">GND/-V_{out}</text>
<text x="46.8" y="86.6">+V_{out}/GND</text>
<text x="63.5" y="89.1">GND</text>
<text x="74.9" y="86.6">+12V</text>
<text x="105.4" y="87.9">+5V</text>
<text x="106.1" y="85.3">GND</text>
<text x="127" y="87.9">+5V</text>
<text x="127.6" y="85.3">GND</text>
<text x="28" y="94.2">10u</text>
<text x="29.1" y="91.7">C5</text>
<text x="71.8" y="91.7">C6</text>
<text x="71.8" y="94.2">10u</text>
<text x="90.9" y="91.7">J3</text>
<text x="105.4" y="95.5">+5V</text>
<text x="105.4" y="92.9">+12V</text>
<text x="105.4" y="90.4">+12V</text>
<text x="112.5" y="91.7">J4</text>
<text x="127" y="95.5">+5V</text>
<text x="127" y="90.4">+12V</text>
<text x="127" y="92.9">+12V</text>
<text x="140.3" y="93.6">H1</text>
<text x="172.7" y="93.6">H2</text>
<text x="32.9" y="101.2">GND</text>
<text x="66.5" y="101.2">GND</text>
<text x="95.5" y="98.7" transform="rotate(-90 95.5 98.7)">Conn_01x10_Pin</text>
<text x="105.4" y="100.6">-5V</text>
<text x="106.1" y="98">GND</text>
<text x="117.1" y="98.7" transform="rotate(-90 117.1 98.7)">Conn_01x10_Pin</text>
<text x="127" y="100.6">-5V</text>
<text x="127.6" y="98">GND</text>
<text x="140.3" y="96.1">Keystone</text>
<text x="150" y="96.1">Electronics</text>
<text x="161.7" y="96.1">621</text>
<text x="172.7" y="96.1">Keystone</text>
<text x="182.4" y="96.1">Electronics</text>
<text x="194.1" y="96.1">621</text>
<text x="47.5" y="106.9">U4</text>
<text x="105.4" y="103.1">-12V</text>
<text x="127" y="103.1">-12V</text>
<text x="17.8" y="113.3">VCC</text>
<text x="26.4" y="110.7">4.7u</text>
<text x="27.4" y="108.2">L2</text>
<text x="40.5" y="113.3">V_{in}</text>
<text x="42" y="108.8">R-78B12-2.0</text>
<text x="46.8" y="113.3">+V_{out}/GND</text>
<text x="63.5" y="113.3">GND</text>
<text x="29.1" y="118.3">C7</text>
<text x="46.7" y="115.8">GND/-V_{out}</text>
<text x="68.6" y="115.8">-12V</text>
<text x="28" y="120.9">10u</text>
<text x="66" y="120.9">C8</text>
<text x="66" y="123.4">10u</text>
<text x="32.9" y="127.9">GND</text>
<text x="60.8" y="130.4">GND</text>
</g>
<g font-size="1.8" fill="#0000c2">
<text x="151.1" y="27.1">input</text>
<text x="157.1" y="27.1">power</text>
<text x="163.8" y="27.1">connections</text>
<text x="153.7" y="56.9">Power</text>
<text x="160.5" y="56.9">solder</text>
<text x="167.5" y="56.9">points</text>
</g>
</svg>
